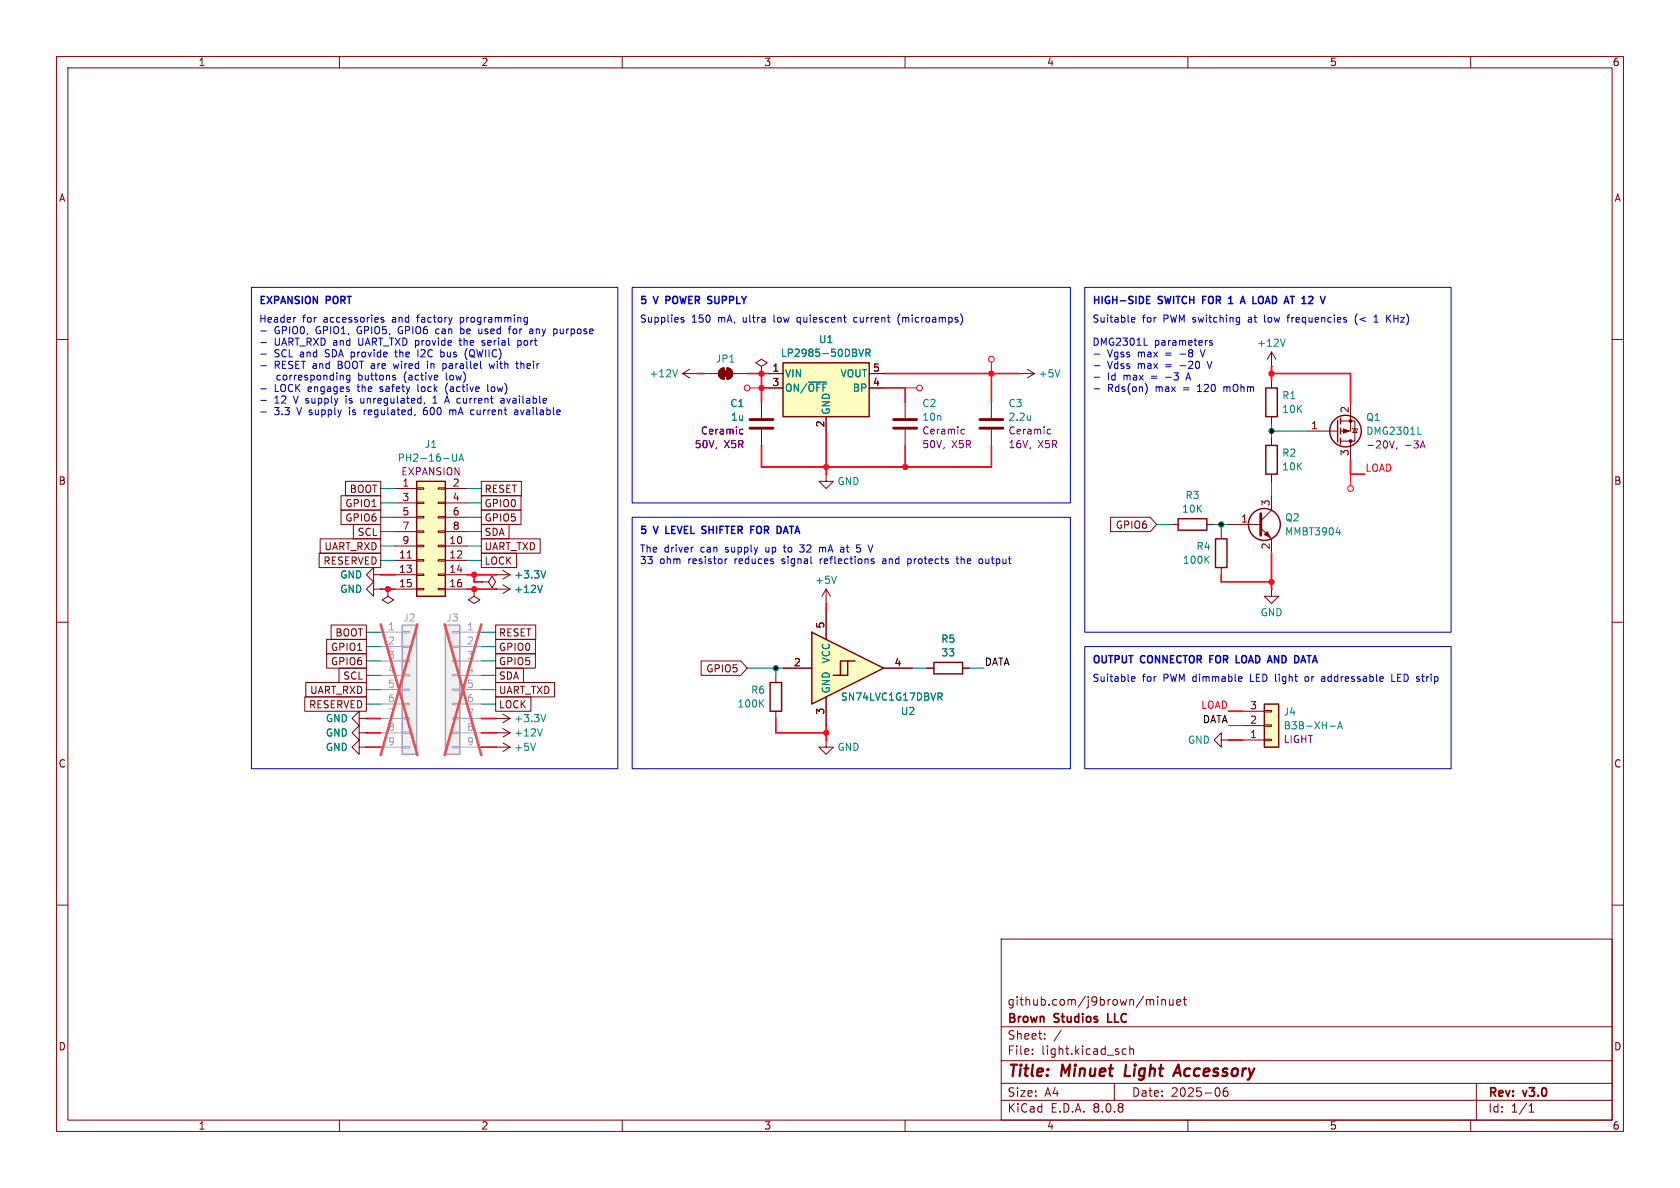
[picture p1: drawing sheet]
<svg xmlns="http://www.w3.org/2000/svg" width="297mm" height="210mm" viewBox="0 0 297 210" stroke-linecap="round" stroke-linejoin="round" font-family="sans-serif">
<g fill="none" stroke="#840000" stroke-width=".18">
<path d="M10 10h277v190h-277zM12 12h273v186h-273zM60 10v2M110 10v2M160 10v2M210 10v2M260 10v2M10 60h2M224.8 64.8h.1M224.8 62.2l-.8 1.3M224.8 62.2v2.6M224.8 67.3v1.3"/>
<path d="M224.8 73.7v1.2M224.8 77.5v1.2M224.8 62.2l.8 1.3M231.1 76.2h5.4M237 74.4h2.5v3.6h-2.5M238.8 71.1v5.1h-1.8M238.8 78v3.3M239 75.7l.1 .1h.8l.1 .1M239.5 75.8l.4 .7h-.8zM285 60h2M207 92.7h1.3M213.4 92.7h1.2"/>
<path d="M217.2 92.7h5.7M222.9 93.3l1.9 2v2.5M224.8 83.8v1.3M224.8 87.6v2.6l-1.9 1.9M10 110h2M87.6 104.1h.1M87.6 104.1h2.6M88.9 103.4l1.3 .7M90.2 104.1l-1.3 .8M285 110h2M87.6 129.5h.1M87.6 132.1h.1"/>
<path d="M87.6 129.5h2.6M87.6 132.1h2.6M88.9 128.8l1.3 .7M88.9 131.3l1.3 .8M90.2 129.5l-1.3 .8M90.2 132.1l-1.3 .7M10 160h2M177 166h108v32h-108zM203.5 176.7l.4 .1 .1 .1v.8M204.7 176.2v.1M204.7 176.7v1M205.4 176.8l.2-.1 .4 .1v.9"/>
<path d="M205.4 176.7v1M206.7 176.7l.1 .9 .4 .1 .2-.1M207.4 176.7v1M208 177.2l.7-.1v-.3l-.5-.1-.2 .2 .1 .7h.6M209.2 176.7h.5M209.4 176.2v1.3l.3 .2M285 160h2M60 198v2M110 198v2M160 198v2M177 194.5h108M177 191.5h108"/>
<path d="M177 187.5h108M177 181.5h108M182.5 186.3v.1M182.5 185.5v.1M184.7 183.6v.1M184.7 182.8v.1M187.6 182.1l-1.3 2M197 191.5v3M199.1 185.5l-.4-.1-.3 .3v.4l.1 .2h.6M199.7 185.5l.3-.1 .3 .1 .1 .9M199.7 184.9v1.5M210 198v2"/>
<path d="M215.5 192.4l.2 .8-.2 .5-.2 .1M216.5 192.4a1.17 1.17 0 0 0-.1 1.3h.6l.1-.5-.3-.3h-.4l-.2 .3M260 198v2M261 191.5v6.5M270.3 196.6h.9M270.3 195.5l.4-.4v1.5"/>
</g>
<path d="M199.1 188.2l-.3 2h1M207.4 190.2l.9-2 .4 2M207.7 189.6h.9" fill="none" stroke="#840000" stroke-width=".4"/>
<path d="M195.8 179.2v1.5h.8" fill="none" stroke="#840000" stroke-width=".3"/>
<path d="M227.2 59.9l-.4 1.3M250.7 76.8h.6M236.2 94.1h.8M236.8 93.7v.9M95.9 103.4l-.4 1.3M94.7 131.4l-.5 1.3M95.9 128.8l-.4 1.3" fill="none" stroke="#008484" stroke-width=".18"/>
<g fill="none" stroke="#840000" stroke-width=".25">
<path d="M223.8 68.6h2v5.1h-2zM223.8 78.7h2v5.1h-2zM236.5 74.3v3.8M237 73.9v1M237 75.7v1M237 77.5v1M208.3 91.7h5.1v2h-5.1z"/>
<circle cx="237.9" cy="76.2" r="2.79"/>
<circle cx="223.5" cy="92.7" r="2.82"/>
</g>
<g fill="#840000" stroke="#840000" stroke-width=".18">
<path d="M237.5 75.8l1 .4-1 .4z"/>
<path d="M223.5 94.5l.5-.5 .5 1z"/>
<circle cx="238.8" cy="74.4" r=".25"/>
<circle cx="238.8" cy="78" r=".25"/>
</g>
<path d="M246.5 77.9l-.4 1.3M247 79.1l-.1 .3M251.2 78.8h.6M251.5 77.9l.4 1.3" fill="none" stroke="#840084" stroke-width=".18"/>
<path d="M222.9 90.8v3.8" fill="none" stroke="#840000" stroke-width=".51"/>
<path d="M71.1 110.5h2.6v22.9h-2.6z" fill="#f0f0f0"/>
<g fill="none" stroke="#a1a1a1" stroke-width=".18">
<path d="M67.3 111.8h3.8M67.3 114.3h3.8M67.3 116.8h3.8M67.3 119.4h3.8M71.1 119.3h1.3v.2h-1.3zM71.1 116.7h1.3v.3h-1.3zM71.1 114.2h1.3v.2h-1.3zM71.1 111.6h1.3v.3h-1.3zM67.3 121.9h3.8M67.3 124.5h3.8M67.3 127h3.8M67.3 129.5h3.8"/>
<path d="M67.3 132.1h3.8M71.1 132h1.3v.2h-1.3zM71.1 129.4h1.3v.3h-1.3zM71.1 126.9h1.3v.2h-1.3zM71.1 124.3h1.3v.3h-1.3zM71.1 121.8h1.3v.2h-1.3z"/>
</g>
<path d="M71.1 110.5h2.6v22.9h-2.6z" fill="none" stroke="#a1a1a1" stroke-width=".25"/>
<path d="M67.3 110.4l6.5 23.1M73.8 110.4l-6.5 23.1" fill="none" stroke="#e65255" stroke-width=".46"/>
<path d="M136.1 120.7h2.1v5h-2.1z" fill="none" stroke="#840000" stroke-width=".25"/>
<path d="M137.2 119.4v1.3M137.2 125.7v1.3M146 130.8v1.3h1.3l-1.3 1.3-1.2-1.3h1.2M146 130.8h.1" fill="none" stroke="#840000" stroke-width=".18"/>
<path d="M134.5 124.3l.5 .7M135 123.7l-.7 .7" fill="none" stroke="#008484" stroke-width=".18"/>
<g fill="#ffffc2">
<path d="M143.5 111.8l12.7 6.3-12.7 6.4z"/>
<path d="M148.6 116.8h1.3l-2.6 2.6h1.3z"/>
<path d="M149.9 116.8h1.2l-2.5 2.6h1.3z"/>
</g>
<path d="M143.5 111.8l12.7 6.3-12.7 6.4zM149.9 116.8h-1.3v2.6h-1.3M151.1 116.8h-1.2v2.6h-1.3M165.1 117.1h5.1v2h-5.1z" fill="none" stroke="#840000" stroke-width=".25"/>
<g fill="none" stroke="#840000" stroke-width=".18">
<path d="M66 104.1v1.3l-1.2-1.3 1.2-1.2v1.2h1.3M66 101.6v1.3l-1.2-1.3 1.2-1.3v1.3h1.3M67.3 104.1h.1M67.3 101.6h.1M68.6 104.1v1.3l1 .6-1 .7-1-.7 1-.6M68.6 104.1h.1M138.4 118.1h5.1M146 106.7h.1M146 104.1v2.6M146 108v5M146 104.1l-.7 1.3M146 104.1l.8 1.3"/>
<path d="M156.2 118.1h5.1M163.8 118.1h1.3M170.2 118.1h1.2M146 123.2v5.1"/>
</g>
<path d="M147.9 101.9l-.5 1.2M165.8 122.5h.5l.3 .2-.2 .4-.6 .1M166.1 123.2l.5 .6" fill="none" stroke="#008484" stroke-width=".18"/>
<path d="M78.7 110.5h2.6v22.9h-2.6z" fill="#f0f0f0"/>
<g fill="none" stroke="#a1a1a1" stroke-width=".18">
<path d="M80 119.3h1.3v.2h-1.3zM80 116.7h1.3v.3h-1.3zM80 114.2h1.3v.2h-1.3zM80 111.6h1.3v.3h-1.3zM81.3 111.8h3.8M81.3 114.3h3.8M81.3 116.8h3.8M81.3 119.4h3.8M80 132h1.3v.2h-1.3zM80 129.4h1.3v.3h-1.3zM80 126.9h1.3v.2h-1.3zM80 124.3h1.3v.3h-1.3z"/>
<path d="M80 121.8h1.3v.2h-1.3zM81.3 121.9h3.8M81.3 124.5h3.8M81.3 127h3.8M81.3 129.5h3.8M81.3 132.1h3.8"/>
</g>
<path d="M78.7 110.5h2.6v22.9h-2.6z" fill="none" stroke="#a1a1a1" stroke-width=".25"/>
<path d="M78.6 110.4l6.5 23.1M85.1 110.4l-6.5 23.1" fill="none" stroke="#e65255" stroke-width=".46"/>
<g fill="none" stroke="#840000" stroke-width=".18">
<path d="M134.6 71.1v2.8M134.6 75.9v2.8M160 71.1v2.8M160 75.9v2.8M175.3 71.1v2.8M175.3 75.9v2.8M180.3 66h.1M180.3 66h2.6M181.6 65.3l1.3 .7M182.9 66l-1.3 .8M146 83.8v1.3h1.3l-1.3 1.3-1.2-1.3h1.2M146 83.8h.1"/>
<path d="M224.8 104.1v1.3h1.3l-1.3 1.3-1.3-1.3h1.3M224.8 104.1h.1M63.5 127v1.3l-1.3-1.3 1.3-1.3v1.3h1.3M63.5 132.1v1.3l-1.3-1.3 1.3-1.3v1.3h1.3M63.5 129.5v1.3l-1.3-1.3 1.3-1.2v1.2h1.3M64.8 127h.1M64.8 132.1h.1M64.8 129.5h.1"/>
</g>
<path d="M182.2 73.5v.8M182.2 74.2h-.1M187.4 65.3l-.4 1.3" fill="none" stroke="#008484" stroke-width=".18"/>
<path d="M132.6 74.2h4.1M132.6 75.7h4.1M158 74.2h4.1M158 75.7h4.1M173.2 74.2h4.1M173.2 75.7h4.1" fill="none" stroke="#840000" stroke-width=".51"/>
<path d="M131 75.9h.3M131.3 76.7h-.3M170.1 75.9h.4M170.5 76.7h-.4M185.4 75.9h.3M185.7 76.7h-.3" fill="none" stroke="#840084" stroke-width=".18"/>
<path d="M138.4 64.1h15.3v9.6h-15.3z" fill="#ffffc2"/>
<path d="M138.4 64.1h15.3v9.6h-15.3z" fill="none" stroke="#840000" stroke-width=".25"/>
<g fill="none" stroke="#840000" stroke-width=".18">
<path d="M120.6 66h2.6M120.6 66l1.3 .8M121.9 65.3l-1.3 .7M123.2 66h.1M124.5 66h2.5M127.3 65.3l.7-.3v2.1a1.02 1.02 0 0 1-.9-.7 1.02 1.02 0 0 1 .2-1.1zM128.5 65a1.02 1.02 0 0 1 1 1 1.02 1.02 0 0 1-1 1.1zM129.5 66h2.6M134.6 64.8l1-.7-1-.6-1 .6 1 .7v1.2M134.6 66h.1M135.9 66h2.5M135.9 68.6h2.5"/>
<path d="M146 73.7v2.5M153.7 66h2.5M153.7 68.6h2.5M87.6 101.6h.1M87.6 101.6h2.6M88.9 100.8l1.3 .8M90.2 101.6l-1.3 .8M215.9 130.8v-1.3l-1.3 1.3 1.3 1.3v-1.3h1.3M217.2 130.8h.1"/>
</g>
<path d="M119.8 65.3l-.4 1.3M142.9 67.5h3.3M151.8 61.7l.4 1.3 .5-1.3M153.1 62.4l.6-.1 .1-.2v-.3l-.7-.1v1.3M153.4 62.4l.4 .6M96.5 100.9l-.4 1.3" fill="none" stroke="#008484" stroke-width=".18"/>
<g fill="#840000" stroke="#840000" stroke-width=".18">
<path d="M127.8 65.5h1v1h-1z"/>
<path d="M128.5 65a1.02 1.02 0 0 1 1 1 1.02 1.02 0 0 1-1 1.1z"/>
<path d="M127.3 65.3l.7-.3v2.1a1.02 1.02 0 0 1-.9-.7 1.02 1.02 0 0 1 .2-1.1z"/>
</g>
<path d="M73.7 85.1h5v20.3h-5z" fill="#ffffc2"/>
<g fill="none" stroke="#840000" stroke-width=".18">
<path d="M69.8 86.4h3.9M69.8 96.5h3.9M69.8 99.1h3.9M69.8 88.9h3.9M69.8 91.4h3.9M69.8 94h3.9M72 98.6h.7M73.7 98.9h1.2v.3h-1.2zM73.7 96.4h1.2v.2h-1.2zM73.7 93.9h1.2v.2h-1.2zM73.7 91.3h1.2v.3h-1.2zM73.7 88.8h1.2v.2h-1.2z"/>
<path d="M73.7 86.2h1.2v.3h-1.2zM77.5 98.9h1.2v.3h-1.2zM77.5 96.4h1.2v.2h-1.2zM77.5 93.9h1.2v.2h-1.2zM77.5 91.3h1.2v.3h-1.2zM77.5 88.8h1.2v.2h-1.2zM77.5 86.2h1.2v.3h-1.2zM78.7 86.4h3.8M78.7 96.5h3.8M78.7 99.1h3.8M78.7 88.9h3.8M78.7 91.4h3.8"/>
<path d="M78.7 94h3.8M215.9 94v1.3M69.8 101.6h3.9M69.8 104.1h3.9M73.7 104h1.2v.3h-1.2zM73.7 101.5h1.2v.2h-1.2zM77.5 104h1.2v.3h-1.2zM77.5 101.5h1.2v.2h-1.2zM78.7 101.6h3.8M78.7 104.1h3.8M215.9 100.3v1.3"/>
</g>
<path d="M73.7 85.1h5v20.3h-5zM214.9 95.3h2v5h-2z" fill="none" stroke="#840000" stroke-width=".25"/>
<path d="M80 80.3v1l.2 .2h.4l.1-.2v-1M81.1 81.5l.5-1.2 .4 1.2M81.2 81.2h.7M213.2 98.9l.6 .7M213.8 98.3l-.8 .7" fill="none" stroke="#008484" stroke-width=".18"/>
<path d="M223.5 124.5h2.6v7.6h-2.6z" fill="#ffffc2"/>
<g fill="none" stroke="#840000" stroke-width=".18">
<path d="M134.6 71.1v2.8M134.6 75.9v2.8M135.9 66h2.5M135.9 68.6h2.5M146 73.7v2.5M153.7 66h2.5M153.7 68.6h2.5M56.4 97.8h10.9v2.5h-10.9zM56.6 95.2h10.7v2.6h-10.7zM60.3 87.6h7v2.6h-7zM60.3 90.2h7v2.5h-7zM61.1 85.1h6.2v2.5h-6.2z"/>
<path d="M62.5 92.7h4.8v2.6h-4.8zM85.1 85.1h7.1v2.5h-7.1zM85.1 87.6h7v2.6h-7zM85.1 95.2h10.4v2.6h-10.4zM85.1 90.2h7v2.5h-7zM85.1 97.8h6.2v2.5h-6.2zM85.1 92.7h4.9v2.6h-4.9zM196.3 91.4h7.1l1.1 1.3-1.1 1.3h-7.1zM57.8 115.6h7v2.5h-7zM57.8 113h7v2.6h-7zM58.5 110.5h6.3v2.5h-6.3zM59.9 118.1h4.9v2.6h-4.9z"/>
<path d="M67.3 104.1h.1M67.3 101.6h.1M83.8 104.1v1.3l1 .6-1 .7-1-.7 1-.6M83.8 104.1h.1M85.1 102.9h1.3l.6-1 .6 1-.6 1-.6-1M85.1 102.9h.1M87.6 113h7v2.6h-7zM87.6 110.5h7.1v2.5h-7.1zM87.6 115.6h7v2.5h-7zM87.6 118.1h4.9v2.6h-4.9zM87.6 101.6h.1M87.6 104.1h.1"/>
<path d="M123.9 116.8h7.1l1.1 1.3-1.1 1.3h-7.1zM138.4 118.1h5.1M146 108v5M156.2 118.1h5.1M163.8 118.1h1.3M170.2 118.1h1.2M53.9 123.2h10.9v2.5h-10.9zM54.1 120.6h10.7v2.6h-10.7zM64.8 129.5h.1M64.8 132.1h.1M64.8 127h.1M87.6 127h.1"/>
<path d="M87.6 123.2h6.3v2.5h-6.3zM87.6 120.6h10.4v2.6h-10.4zM87.6 127h2.6M88.9 126.2l1.3 .8M90.2 127l-1.3 .8M146 123.2v5.1M219.7 130.8h3.8M219.7 128.3h3.8M219.7 125.7h3.8M223.5 125.6h1.3v.3h-1.3zM223.5 128.1h1.3v.3h-1.3zM223.5 130.7h1.3v.2h-1.3z"/>
</g>
<path d="M223.5 124.5h2.6v7.6h-2.6z" fill="none" stroke="#840000" stroke-width=".25"/>
<path d="M142.9 67.5h3.3M151.8 61.7l.4 1.3 .5-1.3M153.1 62.4l.6-.1 .1-.2v-.3l-.7-.1v1.3M153.4 62.4l.4 .6M95.9 103.4l-.4 1.3M96.5 100.9l-.4 1.3M96.5 126.3l-.4 1.3M165.8 122.5h.5l.3 .2-.2 .4-.6 .1M166.1 123.2l.5 .6M235.1 128.4h1M236.5 128.8l.4-1.2 .4 1.2M236.6 128.5h.6" fill="none" stroke="#008484" stroke-width=".18"/>
<g fill="none" stroke="#ff031a" stroke-width=".18">
<path d="M132.6 68.6h2M160 68.6h2.1M175.3 64v2M238.8 83.8v2.1"/>
<circle cx="132.1" cy="68.6" r=".51"/>
<circle cx="162.6" cy="68.6" r=".51"/>
<circle cx="175.3" cy="63.5" r=".51"/>
<circle cx="238.8" cy="86.4" r=".51"/>
</g>
<g fill="none" stroke="#0000c2" stroke-width=".18">
<path d="M44.4 50.8h64.8v85.1h-64.8zM46.1 58.5h1M52.3 56.1l-.3 .1M67.8 56.2l-.3-.1-.2 .2 .1 .2 .4 .1v.3h-.5M77.1 58.3l-.1 .5 .3 .2M81.3 59.8l.1 1.2M81.4 56.1v1.3M81.4 56.9l.1 .1M81.4 57.7v1.3M81.4 58.9l.4 .1M81.5 56.1l-.1 .1M81.6 58.2h-.2"/>
<path d="M85.2 58.9l-.2 .1-.3-.1M90 57.9v1.1M92.9 56.1l.3 .1M93.2 56.9l-.3 .1M93.2 56.1v1l-.1 .2-.3 .1M93.8 58.2h.3l.1 .8M94.2 58.5h-.4M94.2 58.9l-.4 .1M111.8 50.8h77.4v38.1h-77.4zM120.9 56.2l-.3-.1-.2 .2v.2l.5 .1v.3h-.5M141 56.2l-.1 .1 .1 .6M151.4 56.1l-.4 .1-.1 .1 .1 .5 .4 .2"/>
<path d="M159.1 55.5a1.46 1.46 0 0 0 0 1.9M170 55.9l.2 .4-.2 .8M191.8 50.8h64.7v61h-64.7zM200 56.5l.6-.1v-.2l-.4-.1-.2 .2 .1 .6h.5M218.8 56.1l.3 .1M219.1 56.9l-.3 .1M219.1 56.1v1l-.2 .3M223.6 55.7v1.1l.1 .2M227.5 56.1h.5M228 55.7l-.3 .2v1.1M239.9 55.5a1.46 1.46 0 0 0 0 1.9M242.9 57h.7"/>
<path d="M242.9 56l.4-.3v1.3M245.1 55.7v1.3M245.3 56.2l.6 .8M245.9 55.7l-.8 .7M46.1 62.6h1M46.1 64.6h1M46.1 68.7h1M46.1 60.6h1M46.1 70.8h1M46.1 72.8h1M61.8 66.3v1.1l-.2 .2-.3-.1M61.8 66.4l-.3-.1-.3 .3 .2 .5h.4"/>
<path d="M63.8 70.4v.7l.2 .2M64.4 72.5v.8M64.4 72.6v.1M69.5 64.3l.3 .8M69.9 61.8l.1 1.2M71.6 66.1l-.1 .5 .1 .7M73.4 73.2l-.1 .3M73.9 61.8v1.3M73.9 68v1l.2 .2M75.1 71.2l-.1 .2M75.2 72l-.1 .1a.86 .86 0 0 0 0 1.2h.2M75.3 72.5l-.3 .1-.2 .2"/>
<path d="M75.6 64.3v.8M76.5 71.3h.8M76.8 70.2l-.3 .2M76.9 70v1.3M78.3 64.3h.4l.1 .1M78.3 64.3v1.3M78.5 63l-.2 .1-.4-.1M78.6 71.3l.4-1.3 .4 1.3M78.7 70.9h.6M78.8 65l-.1 .1h-.4M78.9 65.9v1.1l.2 .2M79.1 67.8a1.46 1.46 0 0 0 0 1.9"/>
<path d="M79.5 72.5v.8M79.5 72.6l.4-.1 .1 .1M81.1 60.2h.5M82.3 63.2l.3 .4M83.7 72.5h.1M83.8 73.2l-.1 .1M85.2 61h.4M85.6 60.2l-.4 .2 .1 .2h.3M86.2 68v1l.2 .2M86.5 64.3l.2 .8 .2-.6 .3 .6 .2-.8M89.1 70.7l-.4 .1-.2 .2 .2 .3 .4-.1M89.1 70.6v.7"/>
<path d="M91 72.5h.5v.8M91.2 64.3h.5M91.4 65.1h.3M91.5 72.8h-.4l-.2 .2 .2 .3 .4-.1M91.5 60.3l.4-.1 .2 .1M91.5 60.2v1.3M92.1 63.9v1.2M92.1 60.9l-.2 .1h-.4M92.3 64.3l-.2 .1M193.4 62.6h1M193.4 64.6h1M193.4 66.7h1"/>
<path d="M193.4 68.7h1M202.3 61h.6M202.6 68a1.5 1.5 0 0 1-.1 1.6M209.8 66.8h.6M210.1 65.9l-.5 1.3M211.7 69.2h.7M211.8 68.3h-.1M212.2 61.8l.4 1.3M213.4 63.9l.4 1.2M214.3 60.3l-.3-.1-.2 .2 .1 .2 .4 .1v.3h-.5M216.4 68.4v.8M216.5 68.4l-.1 .1"/>
<path d="M111.8 91.4h77.4v44.5h-77.4zM122.4 96.7h.2M128.2 98.9v.1M138.5 96.7h.5M138.7 96.3v1.2M141.4 97.5l.5 .1M141.4 96.3h.8l-.5 .5h.2M144.9 96.9l.3-.2 .2 .2M144.9 96.7v.9M145 98.8v.8M145.2 98.8l-.2 .2M149.1 96.8l.1 .8"/>
<path d="M149.2 97.5l-.1 .1M149.2 97l-.1 .1M151.5 96.3h.6M151.9 96.8l.2 .2v.4l-.2 .2M154.2 99.2l.3 .1 .1 .2-.2 .1h-.3M154.2 98.8l.3 .1M156.4 98.8l-.3 .1M156.5 99.2h-.3l-.2 .1 .1 .3h.4M160.5 98.9l.3-.1 .2 .1M160.5 98.8v1.3M161 99.5l-.2 .1h-.3M169 98.8h.5"/>
<path d="M169.2 98.4v1.1l.3 .1M173.3 98.8l.3 .1 .1 .1v.5l-.4 .1M191.8 114.3h64.7v21.6h-64.7zM219.1 119.6l.4 .1 .1 .2-.6 .1M231.1 119.6l-.3 .1-.1 .1 .1 .5 .3 .2M233.7 119.7h.4M234.2 119.9l-.5 .1M246.1 119.2v1.3h.6M200 120l.6-.1v-.2l-.4-.1-.2 .2 .1 .6h.5M219.5 120.4l-.4 .1M233.7 120.4h.5"/>
</g>
<g fill="none" stroke="#0000c2" stroke-width=".25">
<path d="M117.7 53.1h.5M118.2 52.4h-.5v1.3M125.4 52.4l.4 .1M125.4 53l.3 .1M125.7 53.6l-.4 .1M202.7 53h.4M202.7 53.7h.6M202.7 52.4h.6M212.6 53h.4M213.2 52.4h-.6v1.3M217.2 53.7h.7M217.3 52.7l.3-.3v1.3"/>
<path d="M219.3 53.7l.4-1.3 .4 1.3M219.4 53.3h.6M222.8 52.4l.3 .1M223.1 53.6l-.3 .1M117.7 93v1.3h.6M132.7 93h.6M133.8 93.2v.9M138.5 94.3l.4-1.3 .4 1.3M138.6 93.9h.6M213.9 116.5h.4M214.5 115.9h-.6v1.3M218.5 117.2h.7"/>
<path d="M230 117.2l.4-1.3 .4 1.3M230.1 116.8h.6"/>
</g>
<g fill="none" stroke="#ff031a" stroke-width=".3">
<path d="M123.2 66h1.3M132.1 66h3.8M134.6 78.7v3.9h40.7v-3.9M134.6 68.6h1.3M134.6 66v5.1M146 76.2v7.6M156.2 68.6h3.8v2.5M156.2 66h24.1M160 78.7v3.9M175.3 66v5.1M224.8 64.8v2.5M224.8 66h14v5.1"/>
<path d="M224.8 97.8v6.3M238.8 81.3v2.5h2.5M67.3 101.6h2.5M67.3 104.1h2.5M82.5 101.6h5.1M82.5 104.1h5.1M83.8 101.6v1.3h1.3M146 106.7v1.3M215.9 101.6v1.3h8.9M64.8 129.5h2.5M64.8 127h2.5M64.8 132.1h2.5"/>
<path d="M85.1 129.5h2.5M85.1 127h2.5M85.1 132.1h2.5M137.2 127v2.5h8.8M146 128.3v2.5M217.2 130.8h2.5M217.2 125.7h2.5"/>
</g>
<g fill="none" stroke="#008400" stroke-width=".18">
<path d="M224.8 74.9v2.6M224.8 76.2h6.3M67.3 96.5h2.5M67.3 99.1h2.5M67.3 91.4h2.5M67.3 86.4h2.5M67.3 94h2.5M67.3 88.9h2.5M82.5 96.5h2.6M82.5 99.1h2.6M82.5 91.4h2.6M82.5 86.4h2.6"/>
<path d="M82.5 94h2.6M82.5 88.9h2.6M204.5 92.7h2.5M214.6 92.7h2.6M215.9 92.7v1.3M224.8 85.1v2.5M64.8 116.8h2.5M64.8 119.4h2.5M64.8 114.3h2.5M64.8 111.8h2.5M85.1 116.8h2.5M85.1 119.4h2.5"/>
<path d="M85.1 114.3h2.5M85.1 111.8h2.5M132.1 118.1h6.3M137.2 118.1v1.3M161.3 118.1h2.5M171.4 118.1h2.6M64.8 124.5h2.5M64.8 121.9h2.5M85.1 124.5h2.5M85.1 121.9h2.5M217.2 128.3h2.5"/>
</g>
<path d="M131 75.9h.3M131.3 76.7h-.3" fill="none" stroke="#840084" stroke-width=".18"/>
<g fill="#ff031a" stroke="#ff031a" stroke-width=".18">
<circle cx="224.8" cy="66" r=".46"/>
<circle cx="224.8" cy="102.9" r=".46"/>
<circle cx="134.6" cy="68.6" r=".46"/>
<circle cx="134.6" cy="66" r=".46"/>
<circle cx="146" cy="82.6" r=".46"/>
<circle cx="68.6" cy="104.1" r=".46"/>
<circle cx="83.8" cy="104.1" r=".46"/>
<circle cx="83.8" cy="101.6" r=".46"/>
<circle cx="146" cy="129.5" r=".46"/>
<circle cx="160" cy="82.6" r=".46"/>
<circle cx="175.3" cy="66" r=".46"/>
</g>
<g fill="#008400" stroke="#008400" stroke-width=".18">
<circle cx="224.8" cy="76.2" r=".46"/>
<circle cx="215.9" cy="92.7" r=".46"/>
<circle cx="137.2" cy="118.1" r=".46"/>
</g>
<g font-size="2.8" fill="#840000">
<text x="178" y="190.9">Title:</text>
<text x="187.7" y="190.9">Minuet</text>
<text x="199.7" y="190.9">Light</text>
<text x="209.4" y="190.9">Accessory</text>
</g>
<g font-size="2.1" fill="#840000">
<text x="178" y="178">github.com/j9brown/minuet</text>
<text x="178" y="184">Sheet:</text>
<text x="178" y="181.2">Brown</text>
<text x="186.5" y="181.2">Studios</text>
<text x="196.5" y="181.2">LLC</text>
<text x="178" y="186.7">File:</text>
<text x="184.1" y="186.7">light.kicad_sch</text>
<text x="178" y="196.9">KiCad</text>
<text x="178" y="194.1">Size:</text>
<text x="184.7" y="194.1">A4</text>
<text x="185.7" y="196.9">E.D.A.</text>
<text x="193.3" y="196.9">8.0.8</text>
<text x="200" y="194.1">Date:</text>
<text x="207" y="194.1">2025-06</text>
<text x="263" y="194.3">Rev:</text>
<text x="263" y="196.9">Id:</text>
<text x="267.1" y="196.9">1/1</text>
<text x="269.4" y="194.3">v3.0</text>
</g>
<g font-size="1.8" fill="#840000">
<text x="35" y="11.9">1</text>
<text x="85" y="11.9">2</text>
<text x="135" y="11.9">3</text>
<text x="185" y="11.9">4</text>
<text x="235" y="11.9">5</text>
<text x="285" y="11.9">6</text>
<text x="10.3" y="35.9">A</text>
<text x="285.3" y="35.9">A</text>
<text x="136.5" y="65.8">1</text>
<text x="154.2" y="65.8">5</text>
<text x="136.5" y="68.3">3</text>
<text x="154.2" y="68.3">4</text>
<text x="145.8" y="75.6" transform="rotate(-90 145.8 75.6)">2</text>
<text x="231.7" y="75.9">1</text>
<text x="238.5" y="73.1" transform="rotate(-90 238.5 73.1)">2</text>
<text x="238.5" y="80.7" transform="rotate(-90 238.5 80.7)">3</text>
<text x="10.3" y="85.9">B</text>
<text x="60.9" y="89.9">GPIO1</text>
<text x="61.7" y="87.3">BOOT</text>
<text x="71" y="86.1">1</text>
<text x="71" y="88.6">3</text>
<text x="79.9" y="86.1">2</text>
<text x="79.9" y="88.6">4</text>
<text x="85.6" y="87.3">RESET</text>
<text x="85.6" y="89.9">GPIO0</text>
<text x="224.5" y="89.6" transform="rotate(-90 224.5 89.6)">3</text>
<text x="285.3" y="85.9">B</text>
<text x="60.9" y="92.4">GPIO6</text>
<text x="63.1" y="94.9">SCL</text>
<text x="71" y="91.2">5</text>
<text x="71" y="93.7">7</text>
<text x="79.9" y="91.2">6</text>
<text x="79.9" y="93.7">8</text>
<text x="85.6" y="92.4">GPIO5</text>
<text x="85.6" y="94.9">SDA</text>
<text x="197.2" y="93.7">GPIO6</text>
<text x="219.3" y="92.5">1</text>
<text x="57.1" y="100">RESERVED</text>
<text x="57.3" y="97.5">UART_RXD</text>
<text x="70.4" y="98.8">11</text>
<text x="70.4" y="101.3">13</text>
<text x="71" y="96.3">9</text>
<text x="79.3" y="96.3">10</text>
<text x="79.3" y="98.8">12</text>
<text x="79.3" y="101.3">14</text>
<text x="85.6" y="97.5">UART_TXD</text>
<text x="85.6" y="100">LOCK</text>
<text x="224.5" y="97.2" transform="rotate(-90 224.5 97.2)">2</text>
<text x="70.4" y="103.9">15</text>
<text x="79.3" y="103.9">16</text>
<text x="59.2" y="112.7">BOOT</text>
<text x="88.1" y="112.7">RESET</text>
<text x="145.8" y="111.2" transform="rotate(-90 145.8 111.2)">5</text>
<text x="58.4" y="117.8">GPIO6</text>
<text x="58.4" y="115.3">GPIO1</text>
<text x="88.1" y="115.3">GPIO0</text>
<text x="88.1" y="117.8">GPIO5</text>
<text x="124.8" y="119.1">GPIO5</text>
<text x="140.3" y="117.9">2</text>
<text x="158" y="117.9">4</text>
<text x="54.5" y="125.4">RESERVED</text>
<text x="54.7" y="122.9">UART_RXD</text>
<text x="60.6" y="120.3">SCL</text>
<text x="88.1" y="125.4">LOCK</text>
<text x="88.1" y="120.3">SDA</text>
<text x="88.1" y="122.9">UART_TXD</text>
<text x="220.9" y="125.5">3</text>
<text x="145.8" y="126.4" transform="rotate(-90 145.8 126.4)">3</text>
<text x="220.9" y="130.6">1</text>
<text x="220.9" y="128">2</text>
<text x="10.3" y="135.9">C</text>
<text x="285.3" y="135.9">C</text>
<text x="10.3" y="185.9">D</text>
<text x="285.3" y="185.9">D</text>
<text x="35" y="199.9">1</text>
<text x="85" y="199.9">2</text>
<text x="135" y="199.9">3</text>
<text x="185" y="199.9">4</text>
<text x="235" y="199.9">5</text>
<text x="285" y="199.9">6</text>
</g>
<g font-size="1.8" fill="#0000c2">
<text x="45.7" y="57.4">Header</text>
<text x="45.7" y="54.1">EXPANSION</text>
<text x="48.5" y="59.4">GPIO0,</text>
<text x="53.5" y="57.4">for</text>
<text x="55.9" y="59.4">GPIO1,</text>
<text x="57.3" y="57.4">accessories</text>
<text x="57.7" y="54.1">PORT</text>
<text x="63.4" y="59.4">GPIO5,</text>
<text x="69.6" y="57.4">and</text>
<text x="70.8" y="59.4">GPIO6</text>
<text x="74.2" y="57.4">factory</text>
<text x="77.7" y="59.4">can</text>
<text x="82" y="57.4">programming</text>
<text x="82.3" y="59.4">be</text>
<text x="85.7" y="59.4">used</text>
<text x="91.3" y="59.4">for</text>
<text x="95.1" y="59.4">any</text>
<text x="99.5" y="59.4">purpose</text>
<text x="113" y="54.1">5</text>
<text x="113" y="57.4">Supplies</text>
<text x="115.7" y="54.1">V</text>
<text x="118.3" y="54.1">POWER</text>
<text x="122.2" y="57.4">150</text>
<text x="126.2" y="54.1">SUPPLY</text>
<text x="127" y="57.4">mA,</text>
<text x="131.6" y="57.4">ultra</text>
<text x="137.2" y="57.4">low</text>
<text x="141.6" y="57.4">quiescent</text>
<text x="151.8" y="57.4">current</text>
<text x="159.7" y="57.4">(microamps)</text>
<text x="193" y="57.4">Suitable</text>
<text x="193" y="54.1">HIGH-SIDE</text>
<text x="202" y="57.4">for</text>
<text x="204.9" y="54.1">SWITCH</text>
<text x="205.8" y="57.4">PWM switching</text>
<text x="213.2" y="54.1">FOR</text>
<text x="221" y="54.1">A</text>
<text x="221.1" y="57.4">at</text>
<text x="223.6" y="54.1">LOAD AT 12</text>
<text x="224.2" y="57.4">low</text>
<text x="228.5" y="57.4">frequencies</text>
<text x="240.6" y="57.4">(&lt;</text>
<text x="246.6" y="57.4">KHz)</text>
<text x="48.5" y="61.4">UART_RXD and</text>
<text x="48.5" y="63.5">SCL and</text>
<text x="48.5" y="65.5">RESET and</text>
<text x="57.8" y="63.5">SDA provide</text>
<text x="60" y="65.5">BOOT are</text>
<text x="63.6" y="61.4">UART_TXD provide</text>
<text x="70.3" y="65.5">wired</text>
<text x="70.6" y="63.5">the</text>
<text x="74.7" y="63.5">I2C</text>
<text x="76.4" y="65.5">in</text>
<text x="79" y="63.5">bus</text>
<text x="79.3" y="65.5">parallel</text>
<text x="81.9" y="61.4">the</text>
<text x="83.4" y="63.5">(QWIIC)</text>
<text x="86.1" y="61.4">serial</text>
<text x="87.8" y="65.5">with</text>
<text x="92.6" y="61.4">port</text>
<text x="92.8" y="65.5">their</text>
<text x="193" y="61.4">DMG2301L</text>
<text x="195.8" y="63.5">Vgss</text>
<text x="195.8" y="65.5">Vdss</text>
<text x="201.2" y="63.5">max</text>
<text x="201.2" y="65.5">max</text>
<text x="204.1" y="61.4">parameters</text>
<text x="206.3" y="63.5">=</text>
<text x="206.3" y="65.5">=</text>
<text x="209" y="63.5">-8</text>
<text x="209" y="65.5">-20</text>
<text x="213" y="63.5">V</text>
<text x="214.2" y="65.5">V</text>
<text x="48.5" y="69.6">LOCK</text>
<text x="48.5" y="71.7">12</text>
<text x="49.2" y="67.6">corresponding</text>
<text x="52.1" y="71.7">V supply</text>
<text x="54.5" y="69.6">engages</text>
<text x="61.6" y="71.7">is</text>
<text x="63.5" y="69.6">the</text>
<text x="63.8" y="67.6">buttons</text>
<text x="64.4" y="71.7">unregulated,</text>
<text x="67.6" y="69.6">safety</text>
<text x="72.1" y="67.6">(active</text>
<text x="74.5" y="69.6">lock</text>
<text x="77.4" y="71.7">1</text>
<text x="79.6" y="69.6">(active</text>
<text x="79.7" y="67.6">low)</text>
<text x="79.8" y="71.7">A current</text>
<text x="87.2" y="69.6">low)</text>
<text x="90" y="71.7">available</text>
<text x="195.8" y="67.6">Id</text>
<text x="195.8" y="69.6">Rds(on)</text>
<text x="198.7" y="67.6">max</text>
<text x="203.7" y="67.6">=</text>
<text x="204.4" y="69.6">max</text>
<text x="206.5" y="67.6">-3</text>
<text x="209.4" y="69.6">=</text>
<text x="210.4" y="67.6">A</text>
<text x="212.2" y="69.6">120</text>
<text x="217" y="69.6">mOhm</text>
<text x="48.5" y="73.7">3.3</text>
<text x="52.7" y="73.7">V supply</text>
<text x="62.2" y="73.7">is</text>
<text x="65" y="73.7">regulated,</text>
<text x="75.7" y="73.7">600</text>
<text x="80.5" y="73.7">mA</text>
<text x="84.5" y="73.7">current</text>
<text x="92.4" y="73.7">available</text>
<text x="113" y="94.7">5</text>
<text x="115.7" y="94.7">V</text>
<text x="118.3" y="94.7">LEVEL SHIFTER</text>
<text x="134.3" y="94.7">FOR</text>
<text x="139.5" y="94.7">DATA</text>
<text x="113" y="98">The</text>
<text x="113" y="100">33</text>
<text x="116.6" y="100">ohm</text>
<text x="117.4" y="98">driver</text>
<text x="121.8" y="100">resistor</text>
<text x="124" y="98">can</text>
<text x="128.5" y="98">supply</text>
<text x="130.1" y="100">reduces</text>
<text x="135.8" y="98">up</text>
<text x="138.7" y="100">signal</text>
<text x="139.3" y="98">to</text>
<text x="142.3" y="98">32</text>
<text x="145.6" y="100">reflections</text>
<text x="145.9" y="98">mA</text>
<text x="149.9" y="98">at</text>
<text x="152.9" y="98">5</text>
<text x="156.9" y="100">and</text>
<text x="161.5" y="100">protects</text>
<text x="170.4" y="100">the</text>
<text x="174.5" y="100">output</text>
<text x="193" y="117.6">OUTPUT</text>
<text x="201.7" y="117.6">CONNECTOR</text>
<text x="214.4" y="117.6">FOR</text>
<text x="219.6" y="117.6">LOAD AND</text>
<text x="231" y="117.6">DATA</text>
<text x="193" y="120.9">Suitable</text>
<text x="202" y="120.9">for</text>
<text x="205.8" y="120.9">PWM dimmable</text>
<text x="221.5" y="120.9">LED light</text>
<text x="231.6" y="120.9">or</text>
<text x="234.7" y="120.9">addressable</text>
<text x="247.3" y="120.9">LED strip</text>
</g>
<g font-size="1.8" fill="#008484">
<text x="126.4" y="64.3">JP1</text>
<text x="137.9" y="63.3">LP2985-50DBVR</text>
<text x="144.7" y="60.9">U1</text>
<text x="222.1" y="61.5">+12V</text>
<text x="114.7" y="66.9">+12V</text>
<text x="138.7" y="66.9">VIN</text>
<text x="138.7" y="69.4">ON/~{OFF}</text>
<text x="148.5" y="66.9">VOUT</text>
<text x="150.7" y="69.4">BP</text>
<text x="183.5" y="66.9">+5V</text>
<text x="226.6" y="70.8">R1</text>
<text x="129" y="72.2">C1</text>
<text x="129.1" y="74.6">1u</text>
<text x="146.9" y="73.4" transform="rotate(-90 146.9 73.4)">GND</text>
<text x="163" y="72.2">C2</text>
<text x="163" y="74.6">10n</text>
<text x="178.2" y="72.2">C3</text>
<text x="178.2" y="74.6">2.2u</text>
<text x="226.6" y="73.2">10K</text>
<text x="241.4" y="77.1">DMG2301L</text>
<text x="241.4" y="74.6">Q1</text>
<text x="70.2" y="81.8">PH2-16-UA</text>
<text x="75" y="79.4">J1</text>
<text x="226.6" y="80.9">R2</text>
<text x="226.6" y="83.4">10K</text>
<text x="148" y="86">GND</text>
<text x="209.5" y="88.4">R3</text>
<text x="208.9" y="90.8">10K</text>
<text x="227.1" y="94.8">MMBT3904</text>
<text x="227.1" y="92.4">Q2</text>
<text x="209" y="99.9">100K</text>
<text x="211.4" y="97.4">R4</text>
<text x="60.1" y="105">GND</text>
<text x="60.1" y="102.5">GND</text>
<text x="90.8" y="105">+12V</text>
<text x="90.8" y="102.5">+3.3V</text>
<text x="144" y="103.4">+5V</text>
<text x="166.3" y="113.8">R5</text>
<text x="222.8" y="109.1">GND</text>
<text x="146.9" y="117.4" transform="rotate(-90 146.9 117.4)">VCC</text>
<text x="166.3" y="116.2">33</text>
<text x="130.3" y="125.3">100K</text>
<text x="132.7" y="122.8">R6</text>
<text x="146.9" y="122.7" transform="rotate(-90 146.9 122.7)">GND</text>
<text x="148.6" y="124.1">SN74LVC1G17DBVR</text>
<text x="57.5" y="127.9">GND</text>
<text x="57.5" y="130.4">GND</text>
<text x="90.8" y="130.4">+12V</text>
<text x="90.8" y="127.9">+3.3V</text>
<text x="159.2" y="126.6">U2</text>
<text x="209.9" y="131.7">GND</text>
<text x="226.8" y="126.7">J4</text>
<text x="226.8" y="129.1">B3B-XH-A</text>
<text x="57.5" y="132.9">GND</text>
<text x="90.8" y="132.9">+5V</text>
<text x="148" y="132.9">GND</text>
</g>
<g font-size="1.8" fill="#840084">
<text x="123.8" y="77">Ceramic</text>
<text x="163" y="77">Ceramic</text>
<text x="178.2" y="77">Ceramic</text>
<text x="122.7" y="79.4">50V,</text>
<text x="128" y="79.4">X5R</text>
<text x="163" y="79.4">50V,</text>
<text x="168.2" y="79.4">X5R</text>
<text x="178.2" y="79.4">16V,</text>
<text x="183.5" y="79.4">X5R</text>
<text x="241.4" y="79.5">-20V,</text>
<text x="248.3" y="79.5">-3A</text>
<text x="70.8" y="84.2">EXPANSION</text>
<text x="226.8" y="131.6">LIGHT</text>
</g>
<g font-size="1.8" fill="#ff031a">
<text x="241.3" y="83.5">LOAD</text>
<text x="212.2" y="125.4">LOAD</text>
</g>
<g font-size="1.8" fill="#a1a1a1">
<text x="68.5" y="111.5">1</text>
<text x="71.2" y="110.1">J2</text>
<text x="78.8" y="110.1">J3</text>
<text x="82.5" y="111.5">1</text>
<text x="68.5" y="114">2</text>
<text x="68.5" y="116.6">3</text>
<text x="68.5" y="119.1">4</text>
<text x="82.5" y="114">2</text>
<text x="82.5" y="116.6">3</text>
<text x="82.5" y="119.1">4</text>
<text x="68.5" y="121.7">5</text>
<text x="68.5" y="124.2">6</text>
<text x="82.5" y="121.7">5</text>
<text x="82.5" y="124.2">6</text>
<text x="68.5" y="126.7">7</text>
<text x="68.5" y="129.3">8</text>
<text x="68.5" y="131.8">9</text>
<text x="82.5" y="126.7">7</text>
<text x="82.5" y="129.3">8</text>
<text x="82.5" y="131.8">9</text>
</g>
<g font-size="1.8">
<text x="174" y="117.8">DATA</text>
<text x="212.6" y="127.9">DATA</text>
</g>
</svg>
